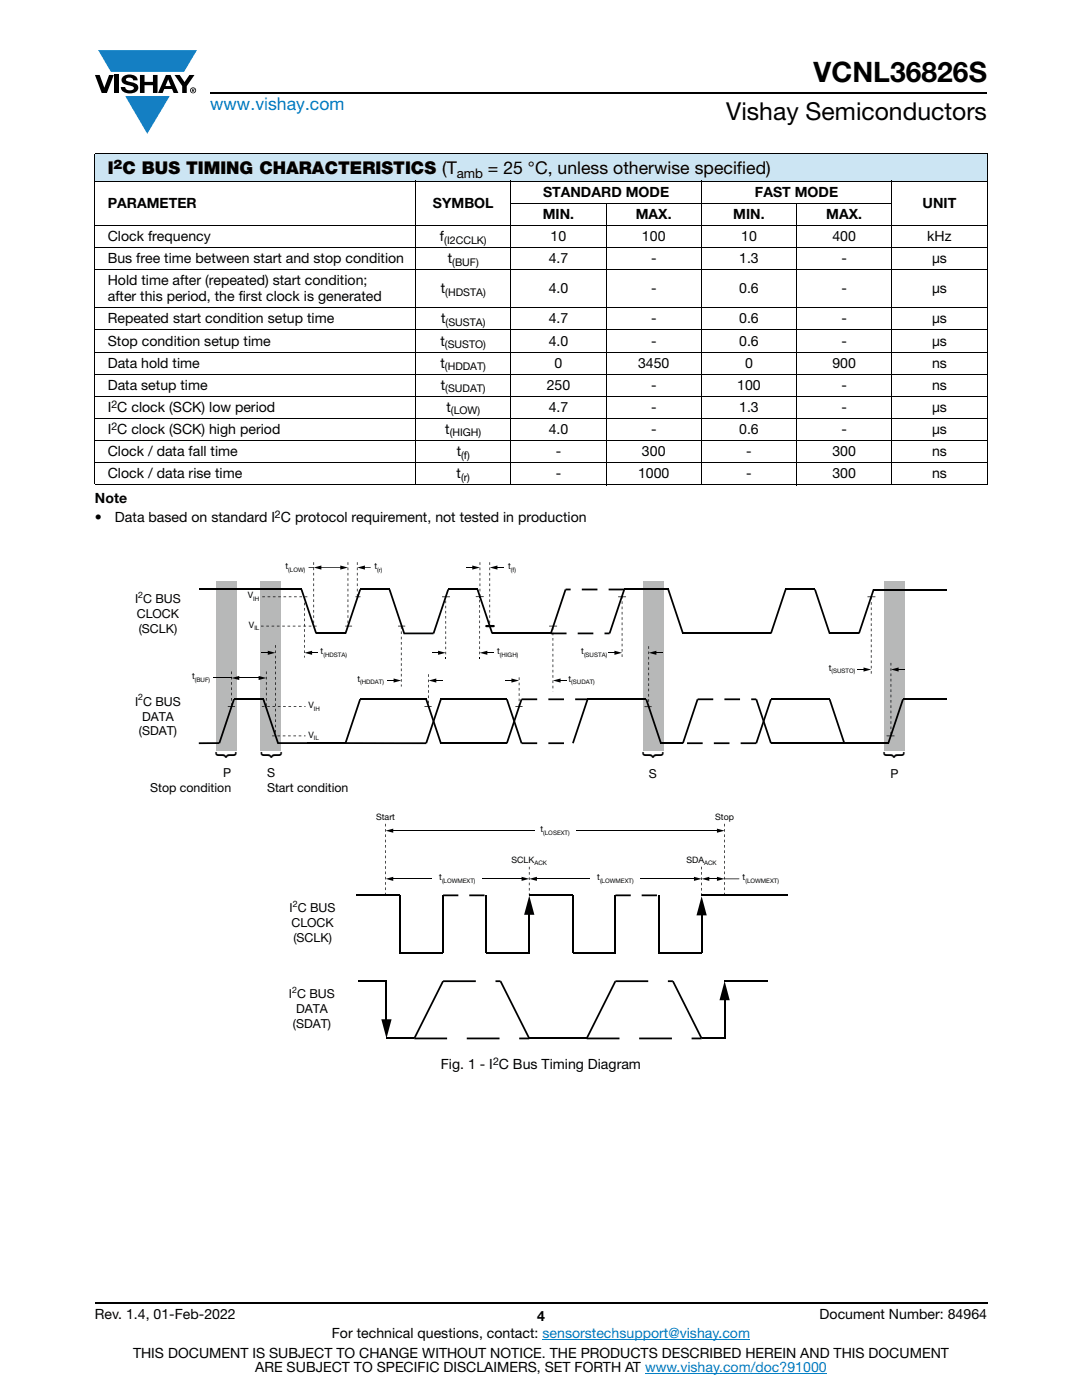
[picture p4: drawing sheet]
<svg xmlns="http://www.w3.org/2000/svg" width="216mm" height="279mm" viewBox="0 0 216 279" stroke-linecap="round" stroke-linejoin="round" font-family="sans-serif">
<g fill="#147fc3">
<path d="M19.6 10h19.7l-2.6 4.3h-1.1h-13.5z"/>
<path d="M25 19.2h8.9l-4.5 7.5z"/>
</g>
<g fill="#000">
<path d="M18.9 15h1l.9 2.5 1-2.5h.9l-1.4 3.6h-1zM22.9 15h.9v3.6h-.9zM24.6 15.3a2.1 2.1 0 0 1 2.8 .3l.1 .4h-.9a.79 .79 0 0 0-.7-.5 .79 .79 0 0 0-.8 .4l.3 .3 1 .2a1.08 1.08 0 0 1 1.2 1 1.08 1.08 0 0 1-1.1 1.2 1.73 1.73 0 0 1-2.4-1.2h.9a.96 .96 0 0 0 .8 .6 .96 .96 0 0 0 .9-.4 1.31 1.31 0 0 0-1.2-.6 1.03 1.03 0 0 1-1.1-.6 1.03 1.03 0 0 1 .2-1.1zM27.9 15h.9v1.3h1.7v-1.3h.9v3.6h-.9v-1.6h-1.7v1.6h-.9zM34.8 15h1.1l.9 1.4 1-1.4h1l-1.5 2.2v1.4h-.9v-1.4z"/>
<path d="M33.6 15.9l.5 1.3h-1.1zM33.1 15l-1.6 3.6h1l.3-.8h1.5l.3 .8h1l-1.6-3.6z"/>
<path d="M38.4 17.8h.2v.2h-.2zM38.3 17.7v.7h.1v-.3l.4 .3-.2-.3 .2-.2-.1-.2z"/>
<path d="M38.1 18a.46 .46 0 0 1 .9 0 .46 .46 0 0 1-.9 0zM37.9 18a.6 .6 0 0 0 1.2 0 .6 .6 0 0 0-1.2 0z"/>
</g>
<path d="M42 18.6h155M18.9 260h178.1" fill="none" stroke="#000" stroke-width=".36"/>
<path d="M108.2 267.3h41.5M128.7 274h36.3" fill="none" stroke="#007ec4" stroke-width=".2"/>
<path d="M18.9 30.7h178.1v5.5h-178.1z" fill="#cce5f3"/>
<g fill="none" stroke="#000" stroke-width=".2">
<path d="M18.9 30.7h178.1M18.9 36.2h178.1M18.9 30.8v65.8M83 36.1v60.7M102 36.1v60.7M140 36.1v60.7M177.9 36.1v60.7M197 30.8v65.8M18.9 45h178.1M18.9 49.4h178.1M18.9 53.8h178.1M101.9 40.6h76.1"/>
<path d="M120.9 40.5v56.3M159 40.5v56.3M18.9 61.4h178.1M18.9 65.8h178.1M18.9 70.3h178.1M18.9 74.7h178.1M18.9 79.1h178.1M18.9 83.5h178.1M18.9 87.9h178.1M18.9 92.3h178.1M18.9 96.7h178.1"/>
</g>
<g fill="#b7b8b8">
<path d="M176.4 115.9h4.1v33.9h-4.1z"/>
<path d="M128.4 115.9h4.1v33.9h-4.1z"/>
<path d="M52 115.9h4.1v33.9h-4.1z"/>
<path d="M43.2 115.9h4.1v33.9h-4.1z"/>
</g>
<g fill="none" stroke="#000" stroke-width=".35">
<path d="M39.7 117.6h20.5M71.9 117.6h5.8M89.4 117.6h5.9M124.6 117.6h8.7M156.8 117.6h5.8M174.3 117.6h14.7M46.7 139.5h5.8M63.1 126.4h5.8M71.9 139.5h13.1M88 139.6h13.1M98.2 126.4h11.7M117.2 139.6h11.8"/>
<path d="M136.3 126.4h17.5M153.8 139.6h11.7M165.5 126.4h5.9M180.2 139.6h8.8M61.3 148.3h7.6M88 148.3h13.1M131.9 148.3h4.4M153.8 148.3h23.5"/>
</g>
<g fill="#000">
<path d="M60 117.7l.3-.1 3 8.8-.4 .1zM61.6 113.2l1.1 .1h-1.1zM63.8 113.2l4.4 .1h-4.4zM62.6 113.3l1.5-.4v.8zM67.9 112.9l1.5 .4-1.5 .4zM70.9 119.1h1l-.9 .1zM72.5 113.2l1.5 .1h-1.5zM71.3 113.3l1.5-.4v.8zM77.6 117.7l.3-.1 2.9 8.6h5.7v.4h-6zM88.2 119.1h1.6l-1.5 .1zM88.9 119.1h.1v.3h-.1zM93 113.2h1.5v.1h-1.5z"/>
<path d="M94.2 112.9l1.6 .4-1.6 .4zM94.9 119l1.6 .1-1.5 .1zM95.1 117.7l.4-.1 2.9 8.8-.4 .1zM95.6 118.9h.2v.3h-.2zM99 113.2h1.5v.1h-1.5zM97.7 113.3l1.6-.4v.8zM112.7 117.6l.3 .1-2.9 8.8-.3-.1zM123.3 119.1h1.6l-1.5 .1zM133.2 117.7l.3-.1 2.9 8.8-.3 .1zM162.5 117.7l.3-.1 2.9 8.8-.3 .1zM173.1 119.1h1.6l-1.5 .1zM52.4 139.6l.3-.1 2.9 8.6h5.7v.4h-6z"/>
<path d="M68.9 124.9l1.4 .1h-1.4zM71.7 117.6l.3 .1-2.9 8.8-.3-.1zM79.4 124.9l1.5 .1h-1.4zM84.9 139.6l.3-.1 2.9 8.8-.3 .1zM86.2 130.2h1.5v.1h-1.5zM89.3 117.6l.3 .1-2.9 8.8-.4-.1zM87.4 129.9l1.5 .4-1.5 .4zM88.9 131.1h.1v.3h-.1zM95.6 131.1h.2v.3h-.2zM97 130.2h1.5v.1h-1.5zM96.9 124.8l1.6-.1 .2 .2-.2 .3h-1.5l-.1-.1zM95.7 130.3l1.5-.4v.8z"/>
<path d="M100.8 135.7h1.5v.2h-1.5zM101 139.6l.3-.1 2.9 8.8-.3 .1zM102.1 135.4l1.5 .4-1.5 .4zM109.6 124.9l1.6 .1h-1.6zM111.6 135.7h1.5v.2h-1.5zM110.3 135.8l1.6-.4v.8zM121.4 130.2h1.5v.1h-1.5zM124.4 117.6l.3 .1-2.9 8.8-.3-.1zM122.6 129.9l1.5 .4-1.5 .4zM128.8 139.6l.3-.1 2.9 8.8-.3 .1zM130.7 130.2h1.5v.1h-1.5zM129.4 130.3l1.6-.4v.8z"/>
<path d="M156.6 117.6l.3 .1-2.9 8.8-.3-.1zM165.4 139.6l.3-.1 2.9 8.8-.3 .1zM174.2 117.6l.3 .1-2.9 8.8-.4-.1zM46.5 139.5l.4 .1-3 8.8-.3-.2zM45.5 140.9l1.4 .1-1.4 .1zM71.7 139.5l.3 .1-2.9 8.8-.3-.2zM84.7 141h1.4l-1.3 .1zM87.8 139.5l.3 .1-2.9 8.8-.3-.1zM103.9 139.5l.3 .1-2.9 8.8-.3-.1zM102.8 141h1.5l-1.4 .1zM117.1 139.5l.3 .1-2.9 8.8-.4-.1zM128.6 141h1.4l-1.3 .1z"/>
<path d="M139 139.5l.4 .1-3 8.8-.3-.1zM153.7 139.5l.3 .1-2.9 8.8-.4-.1zM150.7 139.6l.4-.1 2.9 8.8-.3 .1zM176.9 146.8l1.6 .1h-1.5zM180 139.5l.3 .1-2.9 8.8-.3-.1zM105.6 175.4l1.5-.4v.8zM138.5 175l1.5 .4-1.5 .4zM140 175.4l1.5-.4v.8zM143.1 175l1.5 .4-1.5 .4z"/>
<path d="M60.7 119.2v.5h.1v-.5zM60.7 120.3v.5h.1v-.5zM60.7 121.3v.6h.1v-.6zM60.7 122.4v.5h.1v-.5zM60.7 123.4v.6h.1v-.6zM60.7 124.5v.5h.1v-.5zM60.7 125.6v.5h.1v-.5zM60.7 126.6v.6h.1v-.6zM60.7 127.7v.5h.1v-.5zM60.7 128.7v.6h.1v-.6zM60.7 129.8v.5h.1v-.5zM60.7 130.9v.3h.1v-.3z"/>
<path d="M60.8 119v.2h.5v-.2zM59.7 119v.2h.6v-.2zM58.7 119v.2h.5v-.2zM57.6 119v.2h.6v-.2zM56.6 119v.2h.5v-.2zM55.5 119v.2h.5v-.2zM54.5 119v.2h.5v-.2zM53.4 119v.2h.5v-.2zM52.3 119v.2h.6v-.2z"/>
<path d="M62.5 112.2v.5h.2v-.5zM62.5 113.3v.5h.2v-.5zM62.5 114.3v.6h.2v-.6zM62.5 115.4v.5h.2v-.5zM62.5 116.4v.6h.2v-.6zM62.5 117.5v.5h.2v-.5zM62.5 118.6v.5h.2v-.5zM62.5 119.6v.5h.2v-.5zM62.5 120.7v.5h.2v-.5zM62.5 121.7v.6h.2v-.6zM62.5 122.8v.5h.2v-.5zM62.5 123.8v.6h.2v-.6zM62.5 124.9l.2 .1z"/>
<path d="M69.4 112.2v.5h.1v-.5zM69.4 113.3v.5h.1v-.5zM69.4 114.3v.6h.1v-.6zM69.4 115.4v.5h.1v-.5zM69.4 116.4v.6h.1v-.6zM69.4 117.5v.5h.1v-.5zM69.4 118.6v.5h.1v-.5zM69.4 119.6v.5h.1v-.5zM69.4 120.7v.5h.1v-.5zM69.4 121.7v.6h.1v-.6zM69.4 122.8v.5h.1v-.5zM69.4 123.8v.6h.1v-.6zM69.4 124.9l.1 .1z"/>
<path d="M71.2 112.2v.5h.2v-.5zM71.2 113.3v.5h.2v-.5zM71.2 114.3v.6h.2v-.6zM71.2 115.4v.5h.2v-.5zM71.2 116.4v.6h.2v-.6zM71.2 117.5v.5h.2v-.5zM71.2 118.6v.5h.2v-.5z"/>
<path d="M88.9 119.9v.5h.1v-.5zM88.9 120.9v.5h.1v-.5zM88.9 121.9v.5h.1v-.5zM88.9 122.9v.5h.1v-.5zM88.9 124v.5h.1v-.5zM88.9 125v.5h.1v-.5zM88.9 126v.5h.1v-.5zM88.9 127v.5h.1v-.5zM88.9 128v.5h.1v-.5zM88.9 129v.6h.1v-.6zM88.9 130.1v.5h.1v-.5z"/>
<path d="M95.6 119.7v.5h.2v-.5zM95.6 120.7v.6h.2v-.6zM95.6 121.8v.5h.2v-.5zM95.6 122.8v.5h.2v-.5zM95.6 123.8v.6h.2v-.6zM95.6 124.9v.5h.2v-.5zM95.6 125.9v.5h.2v-.5zM95.6 126.9v.6h.2v-.6zM95.6 128v.5h.2v-.5zM95.6 129v.5h.2v-.5zM95.6 130.1v.5h.2v-.5z"/>
<path d="M95.7 112.2v.5h.1v-.5zM95.7 113.3v.5h.1v-.5zM95.7 114.3v.6h.1v-.6zM95.7 115.4v.5h.1v-.5zM95.7 116.4v.6h.1v-.6zM95.7 117.5v.5h.1v-.5zM95.7 118.6v.5h.1v-.5z"/>
<path d="M97.7 112.2v.5h.1v-.5zM97.7 113.3v.5h.1v-.5zM97.7 114.3v.6h.1v-.6zM97.7 115.4v.5h.1v-.5zM97.7 116.4v.6h.1v-.6zM97.7 117.5v.5h.1v-.5zM97.7 118.6v.5h.1v-.5zM97.7 119.6v.5h.1v-.5zM97.7 120.7v.5h.1v-.5zM97.7 121.7v.6h.1v-.6zM97.7 122.8v.5h.1v-.5zM97.7 123.8v.6h.1v-.6zM97.7 124.9l.1 .1z"/>
<path d="M124.1 118.9v.6h.1v-.6zM124.1 120v.5h.1v-.5zM124.1 121.1v.5h.1v-.5zM124.1 122.1v.5h.1v-.5zM124.1 123.2v.5h.1v-.5zM124.1 124.2v.6h.1v-.6zM124.1 125.3v.5h.1v-.5zM124.1 126.3v.6h.1v-.6zM124.1 127.4v.5h.1v-.5zM124.1 128.5v.5h.1v-.5zM124.1 129.5v.6h.1v-.6zM124.1 130.6v.5h.1v-.5z"/>
<path d="M121.4 117.5v.3h3.2v-.3zM116.1 117.5v.3h3.1v-.3zM112.9 117.5v.3h1v-.3z"/>
<path d="M173.8 119.1v.5h.1v-.5zM173.8 120.2v.5h.1v-.5zM173.8 121.2v.6h.1v-.6zM173.8 122.3v.5h.1v-.5zM173.8 123.3v.6h.1v-.6zM173.8 124.4v.5h.1v-.5zM173.8 125.5v.5h.1v-.5zM173.8 126.5v.5h.1v-.5zM173.8 127.6v.5h.1v-.5zM173.8 128.6v.6h.1v-.6zM173.8 129.7v.5h.1v-.5zM173.8 130.8v.5h.1v-.5zM173.8 131.8v.5h.1v-.5zM173.8 132.9v.5h.1v-.5zM173.8 133.9v.6h.1v-.6z"/>
<path d="M46.1 134v.5h.2v-.5zM46.1 135.1v.5h.2v-.5zM46.1 136.1v.6h.2v-.6zM46.1 137.2v.5h.2v-.5zM46.1 138.2v.6h.2v-.6zM46.1 139.3v.5h.2v-.5zM46.1 140.4v.5h.2v-.5z"/>
<path d="M53.1 134v.5h.1v-.5zM53.1 135.1v.5h.1v-.5zM53.1 136.1v.6h.1v-.6zM53.1 137.2v.5h.1v-.5zM53.1 138.2v.6h.1v-.6zM53.1 139.3v.5h.1v-.5zM53.1 140.4v.5h.1v-.5z"/>
<path d="M54.9 128.7v.6h.1v-.6zM54.9 129.8v.5h.1v-.5zM54.9 130.9v.5h.1v-.5zM54.9 131.9v.6h.1v-.6zM54.9 133v.5h.1v-.5zM54.9 134v.6h.1v-.6zM54.9 135.1v.5h.1v-.5zM54.9 136.2v.5h.1v-.5zM54.9 137.2v.5h.1v-.5zM54.9 138.3v.5h.1v-.5zM54.9 139.3v.6h.1v-.6zM54.9 140.4v.5h.1v-.5zM54.9 141.4v.6h.1v-.6zM54.9 142.5v.5h.1v-.5zM54.9 143.6v.5h.1v-.5zM54.9 144.6v.6h.1v-.6zM54.9 145.7v.5h.1v-.5zM54.9 146.7l.1 .1z"/>
<path d="M62.7 124.9v.1h.5v-.1zM61.6 124.9v.1h.5v-.1zM60.5 124.9v.1h.6v-.1zM59.5 124.9v.1h.5v-.1zM58.4 124.9v.1h.6v-.1zM57.4 124.9v.1h.5v-.1zM56.3 124.9v.1h.5v-.1zM55.2 124.9v.1h.6v-.1zM54.2 124.9v.1h.5v-.1zM53.1 124.9v.1h.6v-.1zM52.1 124.9v.1h.5v-.1z"/>
<path d="M80 125v.5h.1v-.5zM80 126v.5h.1v-.5zM80 127.1v.5h.1v-.5zM80 128.1v.6h.1v-.6zM80 129.2v.5h.1v-.5zM80 130.2v.6h.1v-.6zM80 131.3v.5h.1v-.5zM80 132.4v.5h.1v-.5zM80 133.4v.5h.1v-.5zM80 134.5v.5h.1v-.5zM80 135.5v.6h.1v-.6zM80 136.6v.4h.1v-.4z"/>
<path d="M85.5 134.6v.5h.1v-.5zM85.5 135.6v.5h.1v-.5zM85.5 136.7v.5h.1v-.5zM85.5 137.7v.6h.1v-.6zM85.5 138.8v.5h.1v-.5zM85.5 139.8v.6h.1v-.6zM85.5 140.9l.1 .1z"/>
<path d="M103.5 135.2v.5h.2v-.5zM103.5 136.2v.6h.2v-.6zM103.5 137.3v.5h.2v-.5zM103.5 138.4v.5h.2v-.5zM103.5 139.4v.5h.2v-.5zM103.5 140.5v.5h.2v-.5z"/>
<path d="M104.1 139.4v.3h3.1v-.3zM109.4 139.4v.3h3.1v-.3zM114.8 139.4v.3h2.4v-.3z"/>
<path d="M109.9 126.2v.4h3.1v-.4zM115.3 126.2v.4h3.1v-.4zM120.6 126.2v.4h1v-.4z"/>
<path d="M110.3 125.2v.5h.1v-.5zM110.3 126.3v.5h.1v-.5zM110.3 127.3v.6h.1v-.6zM110.3 128.4v.5h.1v-.5zM110.3 129.4v.6h.1v-.6zM110.3 130.5v.5h.1v-.5zM110.3 131.6v.5h.1v-.5zM110.3 132.6v.5h.1v-.5zM110.3 133.7v.5h.1v-.5zM110.3 134.7v.6h.1v-.6zM110.3 135.8v.5h.1v-.5zM110.3 136.8v.6h.1v-.6zM110.3 137.9l.1 .1z"/>
<path d="M129.4 129v.5h.1v-.5zM129.4 130v.6h.1v-.6zM129.4 131.1v.5h.1v-.5zM129.4 132.1v.6h.1v-.6zM129.4 133.2v.5h.1v-.5zM129.4 134.3v.5h.1v-.5zM129.4 135.3v.5h.1v-.5zM129.4 136.4v.5h.1v-.5zM129.4 137.4v.6h.1v-.6zM129.4 138.5v.5h.1v-.5zM129.4 139.5v.6h.1v-.6zM129.4 140.6v.4h.1v-.4z"/>
<path d="M139.2 139.4v.3h3.1v-.3zM144.5 139.4v.3h3.2v-.3zM149.9 139.4v.3h1v-.3z"/>
<path d="M177.7 132.3v.5h.1v-.5zM177.7 133.3v.6h.1v-.6zM177.7 134.4v.5h.1v-.5zM177.7 135.5v.5h.1v-.5zM177.7 136.5v.6h.1v-.6zM177.7 137.6v.5h.1v-.5zM177.7 138.6v.6h.1v-.6zM177.7 139.7v.5h.1v-.5zM177.7 140.8v.5h.1v-.5zM177.7 141.8v.5h.1v-.5zM177.7 142.9v.5h.1v-.5zM177.7 143.9v.6h.1v-.6zM177.7 145v.5h.1v-.5zM177.7 146.1v.5h.1v-.5z"/>
<path d="M52.3 140.9v.2h.5v-.2zM53.3 140.9v.2h.5v-.2zM54.4 140.9v.2h.5v-.2zM55.4 140.9v.2h.6v-.2zM56.5 140.9v.2h.5v-.2zM57.5 140.9v.2h.6v-.2zM58.6 140.9v.2h.5v-.2zM59.7 140.9v.2h.5v-.2zM60.7 140.9v.2h.3v-.2z"/>
<path d="M54.3 146.8v.1h.5v-.1zM55.4 146.8v.1h.5v-.1zM56.4 146.8v.1h.6v-.1zM57.5 146.8v.1h.5v-.1zM58.5 146.8v.1h.6v-.1zM59.6 146.8v.1h.5v-.1zM60.7 146.8v.1h.3v-.1z"/>
<path d="M104.1 148.1v.4h3.1v-.4zM109.4 148.1v.4h3.1v-.4z"/>
<path d="M147.8 148.1v.4h3.1v-.4zM142.4 148.1v.4h3.2v-.4zM137.1 148.1v.4h3.1v-.4z"/>
<path d="M76.9 164.4v.5h.1v-.5zM76.9 165.5v.5h.1v-.5zM76.9 166.5v.6h.1v-.6zM76.9 167.6v.5h.1v-.5zM76.9 168.6v.6h.1v-.6zM76.9 169.7v.5h.1v-.5zM76.9 170.8v.5h.1v-.5zM76.9 171.8v.5h.1v-.5zM76.9 172.9v.5h.1v-.5zM76.9 173.9v.6h.1v-.6zM76.9 175v.5h.1v-.5zM76.9 176v.6h.1v-.6zM76.9 177.1v.5h.1v-.5zM76.9 178.2v.5h.1v-.5z"/>
<path d="M105.5 173v.5h.2v-.5zM105.5 174v.6h.2v-.6zM105.5 175.1v.5h.2v-.5zM105.5 176.1v.6h.2v-.6zM105.5 177.2v.5h.2v-.5zM105.5 178.3v.4h.2v-.4z"/>
<path d="M139.9 173v.5h.2v-.5zM139.9 174v.6h.2v-.6zM139.9 175.1v.5h.2v-.5zM139.9 176.1v.6h.2v-.6zM139.9 177.2v.5h.2v-.5zM139.9 178.3v.4h.2v-.4z"/>
<path d="M144.5 164.4v.5h.2v-.5zM144.5 165.5v.5h.2v-.5zM144.5 166.5v.6h.2v-.6zM144.5 167.6v.5h.2v-.5zM144.5 168.6v.6h.2v-.6zM144.5 169.7v.5h.2v-.5zM144.5 170.8v.5h.2v-.5zM144.5 171.8v.5h.2v-.5zM144.5 172.9v.5h.2v-.5zM144.5 173.9v.6h.2v-.6zM144.5 175v.5h.2v-.5zM144.5 176v.6h.2v-.6zM144.5 177.1v.5h.2v-.5zM144.5 178.2v.5h.2v-.5z"/>
</g>
<path d="M39.7 148.3h4.1M68.9 148.3h16.1" fill="none" stroke="#000" stroke-width=".38"/>
<path d="M106.9 175.4h31.9M141.3 175.4h2" fill="none" stroke="#000" stroke-width=".2"/>
<path d="M117.9 173.7h9.8v3.4h-9.8z" fill="#fff"/>
<path d="M78.2 175.4h26.2" fill="none" stroke="#000" stroke-width=".2"/>
<path d="M76.9 175.4l1.6-.4v.8zM104.1 175l1.5 .4-1.5 .4z" fill="#000"/>
<path d="M86.4 173.7h9.8v3.4h-9.8z" fill="#fff"/>
<g fill="#000">
<path d="M46.2 135.3l1.5-.4v.8zM51.6 134.9l1.5 .4-1.5 .4zM52.2 130.2h1.5v.1h-1.5zM53.4 129.9l1.6 .4-1.6 .4zM62 130.2h1.5v.1h-1.5zM60.7 130.3l1.6-.4v.8zM77.3 135.7h1.5v.2h-1.5zM78.5 135.4l1.6 .4-1.6 .4zM86.8 135.7h1.5v.2h-1.5zM85.5 135.8l1.6-.4v.8zM171.1 133.5h1.5v.2h-1.5zM172.3 133.2l1.5 .4-1.5 .4z"/>
<path d="M179 133.5h1.5v.2h-1.5zM177.8 133.6l1.5-.4v.8zM76.9 165.8l1.6-.4v.8zM143.1 165.4l1.5 .4-1.5 .4zM144.5 175.3l3 .1-2.9 .1zM88.2 195.7l.4 .2-5.8 11.4-.3-.1zM99.7 195.9l.3-.2 5.8 11.5-.4 .1zM105.6 178.7l1 3.9h-2zM134.1 195.9l.3-.2 5.8 11.5-.4 .1zM140 178.9l1 3.8h-2zM144.6 195.8l1 3.8h-2zM76.1 203.4h2l-1 3.8z"/>
<path d="M122.6 195.7l.4 .2-5.8 11.4-.3-.1z"/>
<path d="M88.4 178.5v.4h3.1v-.4zM93.6 178.5v.4h3.1v-.4z"/>
<path d="M122.8 178.5v.4h3.1v-.4zM128 178.5v.4h3.1v-.4z"/>
<path d="M88.4 195.6v.4h6.5v-.4zM98.9 195.6v.4h1v-.4z"/>
<path d="M122.8 195.6v.4h6.5v-.4zM133.3 195.6v.4h1v-.4z"/>
<path d="M82.7 207.1v.3h6.5v-.3zM93.1 207.1v.3h6.6v-.3zM103.6 207.1v.3h2v-.3z"/>
<path d="M117.1 207.1v.3h6.5v-.3zM127.5 207.1v.3h6.6v-.3zM138 207.1v.3h2v-.3z"/>
</g>
<path d="M42.6 135.3h3.6M47.5 135.3h4.4M78.2 165.8h65.1" fill="none" stroke="#000" stroke-width=".2"/>
<path d="M71.2 178.7h8.6v11.4h8.6v-11.4M97 178.7v11.4M105.6 178.7h8.8v11.4h8.4v-11.4M131.4 178.7v11.4h8.6v-8.1M140 178.7h17.2M71.4 195.8h5.7v8.3M105.6 181.9v8.2h-8.6M144.6 198.9v8.3h-4.6M144.6 195.8h8.6M77.1 207.2h5.6M105.6 207.2h11.5" fill="none" stroke="#000" stroke-width=".35"/>
<path d="M106.7 164.1h8.1v3.4h-8.1z" fill="#fff"/>
<text font-size="5.6" x="162.3" y="16.4">VCNL36826S</text>
<text font-size="4.9" x="144.9" y="24">Vishay Semiconductors</text>
<g font-size="4.5">
<text x="46.3" y="151.6" transform="rotate(-90 46.3 151.6)">{</text>
<text x="55.3" y="151.6" transform="rotate(-90 55.3 151.6)">{</text>
<text x="131.5" y="151.6" transform="rotate(-90 131.5 151.6)">{</text>
<text x="179.6" y="151.6" transform="rotate(-90 179.6 151.6)">{</text>
</g>
<text font-size="3.5" fill="#007ec4" x="42" y="21.9">www.vishay.com</text>
<g font-size="3.5">
<text x="21.5" y="34.8">I C BUS TIMING CHARACTERISTICS (T</text>
<text x="97.3" y="34.8">= 25 °C, unless otherwise specified)</text>
</g>
<g font-size="2.8">
<text x="21.5" y="41.5">PARAMETER</text>
<text x="86.4" y="41.5">SYMBOL</text>
<text x="108.4" y="39.3">STANDARD MODE</text>
<text x="150.6" y="39.3">FAST MODE</text>
<text x="184.1" y="41.5">UNIT</text>
<text x="108.3" y="43.7">MIN.</text>
<text x="126.9" y="43.7">MAX.</text>
<text x="146.3" y="43.7">MIN.</text>
<text x="164.9" y="43.7">MAX.</text>
<text x="21.5" y="52.6">Bus free time between start and stop condition</text>
<text x="21.5" y="48.1">Clock frequency</text>
<text x="87.8" y="48.1">f</text>
<text x="89.4" y="52.6">t</text>
<text x="109.5" y="52.6">4.7</text>
<text x="109.9" y="48.1">10</text>
<text x="128.1" y="48.1">100</text>
<text x="129.9" y="52.6">-</text>
<text x="147.5" y="52.6">1.3</text>
<text x="147.9" y="48.1">10</text>
<text x="166.1" y="48.1">400</text>
<text x="167.9" y="52.6">-</text>
<text x="185" y="48.1">kHz</text>
<text x="186" y="52.6">μs</text>
<text x="21.5" y="57">Hold time after (repeated) start condition;</text>
<text x="88" y="58.5">t</text>
<text x="109.5" y="58.5">4.0</text>
<text x="129.9" y="58.5">-</text>
<text x="147.5" y="58.5">0.6</text>
<text x="167.9" y="58.5">-</text>
<text x="186" y="58.5">μs</text>
<text x="21.5" y="60.1">after this period, the first clock is generated</text>
<text x="21.5" y="64.5">Repeated start condition setup time</text>
<text x="88" y="64.5">t</text>
<text x="109.5" y="64.5">4.7</text>
<text x="129.9" y="64.5">-</text>
<text x="147.5" y="64.5">0.6</text>
<text x="167.9" y="64.5">-</text>
<text x="186" y="64.5">μs</text>
<text x="21.5" y="69">Stop condition setup time</text>
<text x="87.9" y="69">t</text>
<text x="109.5" y="69">4.0</text>
<text x="129.9" y="69">-</text>
<text x="147.5" y="69">0.6</text>
<text x="167.9" y="69">-</text>
<text x="186" y="69">μs</text>
<text x="21.5" y="73.4">Data hold time</text>
<text x="21.5" y="77.8">Data setup time</text>
<text x="87.9" y="73.4">t</text>
<text x="88" y="77.8">t</text>
<text x="109.1" y="77.8">250</text>
<text x="110.7" y="73.4">0</text>
<text x="127.3" y="73.4">3450</text>
<text x="129.9" y="77.8">-</text>
<text x="147.1" y="77.8">100</text>
<text x="148.7" y="73.4">0</text>
<text x="166.1" y="73.4">900</text>
<text x="167.9" y="77.8">-</text>
<text x="186" y="77.8">ns</text>
<text x="186" y="73.4">ns</text>
<text x="21.5" y="82.2">I C clock (SCK) low period</text>
<text x="89.1" y="82.2">t</text>
<text x="109.5" y="82.2">4.7</text>
<text x="129.9" y="82.2">-</text>
<text x="147.5" y="82.2">1.3</text>
<text x="167.9" y="82.2">-</text>
<text x="186" y="82.2">μs</text>
<text x="21.5" y="86.6">I C clock (SCK) high period</text>
<text x="88.8" y="86.6">t</text>
<text x="109.5" y="86.6">4.0</text>
<text x="129.9" y="86.6">-</text>
<text x="147.5" y="86.6">0.6</text>
<text x="167.9" y="86.6">-</text>
<text x="186" y="86.6">μs</text>
<text x="21.5" y="91">Clock / data fall time</text>
<text x="21.5" y="95.4">Clock / data rise time</text>
<text x="91.1" y="95.4">t</text>
<text x="91.1" y="91">t</text>
<text x="110.9" y="91">-</text>
<text x="110.9" y="95.4">-</text>
<text x="127.3" y="95.4">1000</text>
<text x="128.1" y="91">300</text>
<text x="148.9" y="91">-</text>
<text x="148.9" y="95.4">-</text>
<text x="166.1" y="91">300</text>
<text x="166.1" y="95.4">300</text>
<text x="186" y="91">ns</text>
<text x="186" y="95.4">ns</text>
<text x="18.9" y="100.4">Note</text>
<text x="18.9" y="104.2">•</text>
<text x="22.9" y="104.2">Data based on standard I C protocol requirement, not tested in production</text>
<text x="88" y="213.4">Fig. 1 - I C Bus Timing Diagram</text>
<text x="18.9" y="263.3">Rev. 1.4, 01-Feb-2022</text>
<text x="107.2" y="263.6">4</text>
<text x="163.6" y="263.3">Document Number: 84964</text>
<text x="66.2" y="267.1">For technical questions, contact: sensorstechsupport@vishay.com</text>
<text x="26.5" y="271">THIS DOCUMENT IS SUBJECT TO CHANGE WITHOUT NOTICE. THE PRODUCTS DESCRIBED HEREIN AND THIS DOCUMENT</text>
<text x="50.9" y="273.8">ARE SUBJECT TO SPECIFIC DISCLAIMERS, SET FORTH AT www.vishay.com/doc?91000</text>
</g>
<g font-size="2.6">
<text x="22.7" y="33.8">2</text>
<text x="91.1" y="35.5">amb</text>
</g>
<g font-size="2.5">
<text x="26.9" y="120.4">I C BUS</text>
<text x="27.3" y="123.4">CLOCK</text>
<text x="27.7" y="126.3">(SCLK)</text>
<text x="26.9" y="140.9">I C BUS</text>
<text x="28.3" y="143.8">DATA</text>
<text x="27.7" y="146.8">(SDAT)</text>
<text x="44.6" y="155.2">P</text>
<text x="53.3" y="155.2">S</text>
<text x="129.5" y="155.2">S</text>
<text x="177.7" y="155.2">P</text>
<text x="30" y="158.1">Stop condition</text>
<text x="53.3" y="158.1">Start condition</text>
<text x="57.8" y="182.1">I C BUS</text>
<text x="58.1" y="185">CLOCK</text>
<text x="58.5" y="188">(SCLK)</text>
<text x="57.7" y="199.2">I C BUS</text>
<text x="59.1" y="202.2">DATA</text>
<text x="58.4" y="205.1">(SDAT)</text>
</g>
<g font-size="2.1">
<text x="88.6" y="48.6">(I2CCLK)</text>
<text x="90.3" y="53.1">(BUF)</text>
<text x="88.9" y="59.1">(HDSTA)</text>
<text x="88.9" y="65">(SUSTA)</text>
<text x="88.8" y="69.5">(SUSTO)</text>
<text x="88.8" y="73.9">(HDDAT)</text>
<text x="22.2" y="81.3">2</text>
<text x="88.9" y="78.3">(SUDAT)</text>
<text x="90" y="82.7">(LOW)</text>
<text x="22.2" y="85.7">2</text>
<text x="89.7" y="87.1">(HIGH)</text>
<text x="92" y="95.9">(r)</text>
<text x="92" y="91.5">(f)</text>
<text x="54.9" y="103.4">2</text>
<text x="98.4" y="212.6">2</text>
</g>
<g font-size="1.8">
<text x="57" y="113.6">t</text>
<text x="74.7" y="113.6">t</text>
<text x="101.4" y="113.6">t</text>
<text x="27.6" y="119.3">2</text>
<text x="49.5" y="119.4">V</text>
<text x="49.7" y="125.3">V</text>
<text x="64" y="130.6">t</text>
<text x="99.2" y="130.6">t</text>
<text x="116" y="130.6">t</text>
<text x="38.3" y="135.6">t</text>
<text x="71.3" y="136.1">t</text>
<text x="113.4" y="136.1">t</text>
<text x="165.4" y="133.9">t</text>
<text x="27.6" y="139.8">2</text>
<text x="61.6" y="141.3">V</text>
<text x="61.6" y="147.2">V</text>
<text x="75" y="163.6">Start</text>
<text x="107.8" y="166.1">t</text>
<text x="142.7" y="163.6">Stop</text>
<text x="102.1" y="172.2">SCLK</text>
<text x="137" y="172.2">SDA</text>
<text x="87.6" y="175.7">t</text>
<text x="119.2" y="175.7">t</text>
<text x="148.2" y="175.7">t</text>
<text x="58.4" y="181">2</text>
<text x="58.3" y="198.1">2</text>
</g>
<g font-size="1.2">
<text x="50.5" y="119.9">IH</text>
<text x="57.5" y="114.1">(LOW)</text>
<text x="75.3" y="114.1">(r)</text>
<text x="101.9" y="114.1">(f)</text>
<text x="50.8" y="125.8">IL</text>
<text x="64.5" y="131.1">(HDSTA)</text>
<text x="99.8" y="131.1">(HIGH)</text>
<text x="116.5" y="131.1">(SUSTA)</text>
<text x="38.9" y="136.1">(BUF)</text>
<text x="71.9" y="136.6">(HDDAT)</text>
<text x="114" y="136.6">(SUDAT)</text>
<text x="165.9" y="134.4">(SUSTO)</text>
<text x="62.6" y="141.8">IH</text>
<text x="62.6" y="147.7">IL</text>
<text x="108.4" y="166.6">(LOSEXT)</text>
<text x="106.6" y="172.7">ACK</text>
<text x="140.5" y="172.7">ACK</text>
<text x="88.2" y="176.2">(LOWMEXT)</text>
<text x="119.7" y="176.2">(LOWMEXT)</text>
<text x="148.7" y="176.2">(LOWMEXT)</text>
</g>
</svg>
